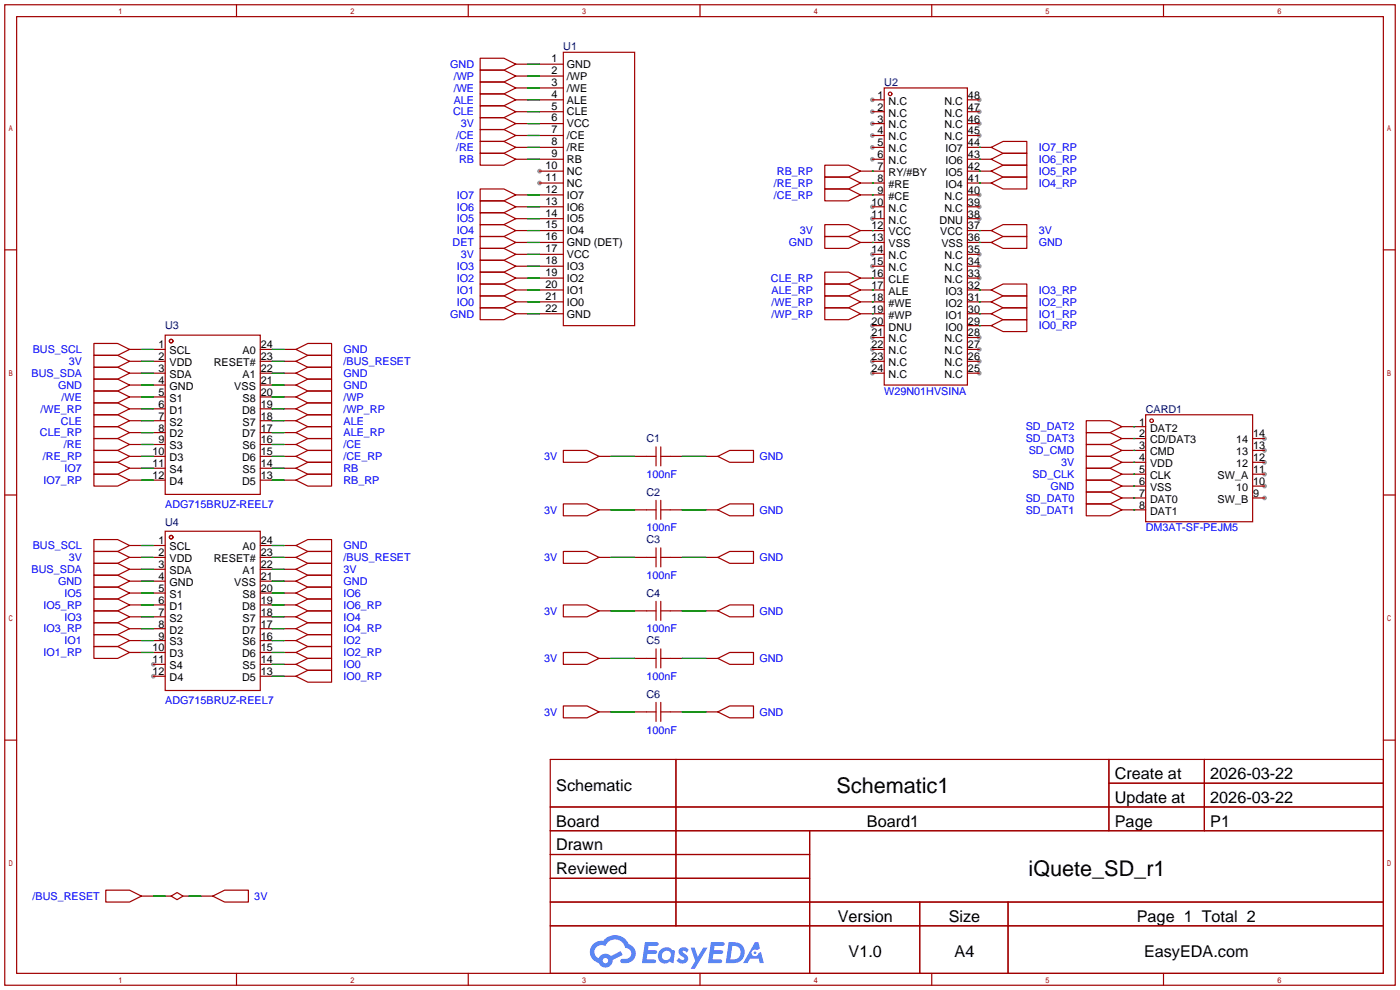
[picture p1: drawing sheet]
<svg xmlns="http://www.w3.org/2000/svg" width="299mm" height="212mm" viewBox="0 0 299 212" stroke-linecap="round" stroke-linejoin="round" font-family="sans-serif">
<g fill="#999">
<circle cx="115.3" cy="39.1" r=".51"/>
<circle cx="115.3" cy="36.6" r=".51"/>
<circle cx="186.4" cy="21.3" r=".51"/>
<circle cx="186.4" cy="23.9" r=".51"/>
<circle cx="186.4" cy="26.4" r=".51"/>
<circle cx="186.4" cy="29" r=".51"/>
<circle cx="186.4" cy="31.5" r=".51"/>
<circle cx="186.4" cy="34" r=".51"/>
<circle cx="186.4" cy="44.2" r=".51"/>
<circle cx="186.4" cy="46.7" r=".51"/>
<circle cx="186.4" cy="54.4" r=".51"/>
<circle cx="186.4" cy="56.9" r=".51"/>
<circle cx="186.4" cy="69.6" r=".51"/>
<circle cx="186.4" cy="72.1" r=".51"/>
<circle cx="186.4" cy="74.7" r=".51"/>
<circle cx="186.4" cy="77.2" r=".51"/>
<circle cx="186.4" cy="79.8" r=".51"/>
<circle cx="209.3" cy="79.8" r=".51"/>
<circle cx="209.3" cy="77.2" r=".51"/>
<circle cx="209.3" cy="74.7" r=".51"/>
<circle cx="209.3" cy="72.1" r=".51"/>
<circle cx="209.3" cy="59.4" r=".51"/>
<circle cx="209.3" cy="56.9" r=".51"/>
<circle cx="209.3" cy="54.4" r=".51"/>
<circle cx="209.3" cy="46.7" r=".51"/>
<circle cx="209.3" cy="44.2" r=".51"/>
<circle cx="209.3" cy="41.7" r=".51"/>
<circle cx="209.3" cy="29" r=".51"/>
<circle cx="209.3" cy="26.4" r=".51"/>
<circle cx="209.3" cy="23.9" r=".51"/>
<circle cx="209.3" cy="21.3" r=".51"/>
<circle cx="32.8" cy="142" r=".51"/>
<circle cx="32.8" cy="144.5" r=".51"/>
<circle cx="270.3" cy="106.4" r=".51"/>
<circle cx="270.3" cy="103.9" r=".51"/>
<circle cx="270.3" cy="101.3" r=".51"/>
<circle cx="270.3" cy="98.8" r=".51"/>
<circle cx="270.3" cy="96.3" r=".51"/>
<circle cx="270.3" cy="93.7" r=".51"/>
</g>
<g fill="none" stroke="#a10000" stroke-width=".25">
<path d="M1 1h297.2v209.6h-297.2zM3.6 3.6h292.1v204.4h-292.1zM50.5 1v2.6M100.1 1v2.6M149.6 1v2.6M199.1 1v2.6M248.7 1v2.6M1 53.4h2.6M295.7 53.4h2.5M1 105.8h2.6M295.7 105.8h2.5M1 158.2h2.6"/>
<path d="M295.7 158.2h2.5M117.6 162.3h178.1v45.7h-178.1zM117.6 172.5h178.1M117.6 177.5h178.1M144.5 162.3v35.6M173 177.5v30.5M237 162.3v15.2M237 167.4h58.7M257.4 162.3v15.2M117.6 182.6h55.4M117.6 192.8h178.1M117.6 187.7h55.4"/>
<path d="M117.6 197.9h178.1M196.6 192.8v15.2M215.4 192.8v15.2M50.5 208v2.6M100.1 208v2.6M149.6 208v2.6M199.1 208v2.6M248.7 208v2.6"/>
</g>
<g fill="#5487ff">
<path d="M145.3 202.7a1.3 1.3 0 0 1 1.9 .3l-.4 .6a.54 .54 0 0 0-.9-.2l.1 .2a1.34 1.34 0 0 1 .9 1.8 1.47 1.47 0 0 1-2.3-.1l.5-.6 .8 .5a.31 .31 0 0 0 .4-.3 .31 .31 0 0 0-.3-.4 1.12 1.12 0 0 1-.7-1.8z"/>
<path d="M147.6 202.5h.9l.6 2 1.2-2h.9l-2.7 4.6h-.9l1-1.7z"/>
<path d="M137.8 201.4h1.7a1.31 1.31 0 0 1 1.2 .2 .4 .4 0 0 1-.3 .5l-1.8 .1-.1 .9h1.6a.4 .4 0 0 1 .4 .4 .4 .4 0 0 1-.5 .4h-1.6l-.2 1.2h1.4a.46 .46 0 0 1 .5 0 .46 .46 0 0 1 .1 .5l-.4 .2h-2.6z"/>
<path d="M151.9 201.4h1.7a1.32 1.32 0 0 1 1.2 .2 .39 .39 0 0 1-.3 .5l-1.8 .1-.1 .9h1.6a.4 .4 0 0 1 .4 .4 .4 .4 0 0 1-.4 .4h-1.7l-.2 1.2h1.4a.46 .46 0 0 1 .5 0 .46 .46 0 0 1 .1 .5l-.4 .2h-2.6z"/>
<path d="M161.3 201.4h.8l.3 1.3-.6 .4a.75 .75 0 0 0-1.1 .3 .75 .75 0 0 0 .5 1 .75 .75 0 0 0 .9-.7l.5-.2 .6 2.3h-.8l-.3-.9h-1.8l-.5 .9h-1z"/>
<path d="M155.7 201.4l-.6 4.4h1.5a2.27 2.27 0 0 0 2.6-2.2 2.27 2.27 0 0 0-2.7-2.2zM156.5 202.1a1.5 1.5 0 0 1 1.8 1.6 1.5 1.5 0 0 1-1.9 1.4h-.3z"/>
<path d="M141.2 203a1.6 1.6 0 0 0-.3 2.3 1.6 1.6 0 0 0 2.3 .2l.7 .3 .3-2.4-.1-.3-.5-.1a1.58 1.58 0 0 0-2.4 0zM141.8 203.5a.98 .98 0 0 1 1.6 .4 .98 .98 0 0 1-1.1 1.3 .94 .94 0 0 1-.9-.7 .94 .94 0 0 1 .4-1z"/>
<path d="M126.8 201.8a2.37 2.37 0 0 0 1.1 4 1.54 1.54 0 0 0 1.8 1 1.54 1.54 0 0 0 1.2-1.6l2.2-1.1-.5-.8-2 1a1.57 1.57 0 0 0-2.7 .5 1.5 1.5 0 0 1-.7-2.1 1.5 1.5 0 0 1 2.2-.5 2.23 2.23 0 0 1 2.3-1.4 2.23 2.23 0 0 1 2 1.8 1.16 1.16 0 0 1 1.2 1.1 1.16 1.16 0 0 1-1.1 1.2h-.7a.47 .47 0 0 0-.5 .4 .47 .47 0 0 0 .4 .5 2.17 2.17 0 0 0 2.5-.9 2.17 2.17 0 0 0-.3-2.7l-.8-.4a3.2 3.2 0 0 0-5.5-.7l-1.1 .1zM128.8 205.3a.6 .6 0 0 1 1.2 0 .6 .6 0 0 1-1.2 0z"/>
<circle cx="161.4" cy="203.6" r=".28"/>
</g>
<g fill="none" stroke="#a10000" stroke-width=".25">
<path d="M102.6 12.4h5.1l2.5 1.3-2.5 1.3h-5.1zM102.6 15h5.1l2.5 1.3-2.5 1.2h-5.1zM102.6 17.5h5.1l2.5 1.3-2.5 1.3h-5.1zM110.2 18.8h2.6M110.2 16.3h2.6M110.2 13.7h2.6M115.3 18.8h5.1M115.3 16.3h5.1M115.3 13.7h5.1M120.4 11.2h15.2v58.4h-15.2zM189 18.8h17.8v63.5h-17.8zM102.6 20.1h5.1l2.5 1.2-2.5 1.3h-5.1z"/>
<path d="M102.6 22.6h5.1l2.5 1.3-2.5 1.2h-5.1zM102.6 25.1h5.1l2.5 1.3-2.5 1.3h-5.1zM102.6 27.7h5.1l2.5 1.3-2.5 1.2h-5.1zM102.6 30.2h5.1l2.5 1.3-2.5 1.3h-5.1zM102.6 32.8h5.1l2.5 1.2-2.5 1.3h-5.1zM110.2 34h2.6M110.2 31.5h2.6M110.2 29h2.6M110.2 26.4h2.6M110.2 23.9h2.6M110.2 21.3h2.6M115.3 39.1h5.1"/>
<path d="M115.3 36.6h5.1M115.3 34h5.1M115.3 31.5h5.1M115.3 29h5.1M115.3 26.4h5.1M115.3 23.9h5.1M115.3 21.3h5.1M176.3 35.3h5.1l2.5 1.3-2.5 1.2h-5.1zM176.3 37.8h5.1l2.5 1.3-2.5 1.3h-5.1zM183.9 39.1h5.1M183.9 36.6h5.1M186.4 34h2.6"/>
<path d="M186.4 31.5h2.6M186.4 29h2.6M186.4 26.4h2.6M186.4 23.9h2.6M186.4 21.3h2.6M206.8 39.1h5M206.8 36.6h5M206.8 34h5M206.8 31.5h5M206.8 29h2.5M206.8 26.4h2.5M206.8 23.9h2.5"/>
<path d="M206.8 21.3h2.5M211.8 31.5l2.6-1.3h5.1v2.6h-5.1zM211.8 34l2.6-1.2h5.1v2.5h-5.1zM211.8 36.6l2.6-1.3h5.1v2.5h-5.1zM211.8 39.1l2.6-1.3h5.1v2.6h-5.1zM102.6 40.4h5.1l2.5 1.3-2.5 1.2h-5.1zM102.6 42.9h5.1l2.5 1.3-2.5 1.3h-5.1zM102.6 45.5h5.1l2.5 1.2-2.5 1.3h-5.1zM102.6 48h5.1l2.5 1.3-2.5 1.2h-5.1zM102.6 50.5h5.1l2.5 1.3-2.5 1.3h-5.1zM102.6 53.1h5.1l2.5 1.3-2.5 1.2h-5.1zM102.6 55.6h5.1l2.5 1.3-2.5 1.3h-5.1z"/>
<path d="M102.6 58.2h5.1l2.5 1.2-2.5 1.3h-5.1zM110.2 59.4h2.6M110.2 56.9h2.6M110.2 54.4h2.6M110.2 51.8h2.6M110.2 49.3h2.6M110.2 46.7h2.6M110.2 44.2h2.6M110.2 41.7h2.6M115.3 59.4h5.1M115.3 56.9h5.1M115.3 54.4h5.1"/>
<path d="M115.3 51.8h5.1M115.3 49.3h5.1M115.3 46.7h5.1M115.3 44.2h5.1M115.3 41.7h5.1M176.3 40.4h5.1l2.5 1.3-2.5 1.2h-5.1zM176.3 48h5.1l2.5 1.3-2.5 1.2h-5.1zM176.3 50.5h5.1l2.5 1.3-2.5 1.3h-5.1zM176.3 58.2h5.1l2.5 1.2-2.5 1.3h-5.1zM183.9 59.4h5.1M183.9 51.8h5.1M183.9 49.3h5.1"/>
<path d="M183.9 41.7h5.1M186.4 56.9h2.6M186.4 54.4h2.6M186.4 46.7h2.6M186.4 44.2h2.6M206.8 59.4h2.5M206.8 56.9h2.5M206.8 54.4h2.5M206.8 51.8h5M206.8 49.3h5M206.8 46.7h2.5M206.8 44.2h2.5"/>
<path d="M206.8 41.7h2.5M211.8 49.3l2.6-1.3h5.1v2.5h-5.1zM211.8 51.8l2.6-1.3h5.1v2.6h-5.1zM20.1 73.4h5l2.6 1.3-2.6 1.2h-5zM20.1 75.9h5l2.6 1.3-2.6 1.3h-5zM20.1 78.5h5l2.6 1.3-2.6 1.2h-5zM27.7 74.7h2.5M27.7 77.2h2.5M27.7 79.8h2.5M32.8 74.7h2.5M32.8 77.2h2.5M32.8 79.8h2.5"/>
<path d="M35.3 71.6h20.3v34.1h-20.3zM55.6 74.7h2.6M55.6 77.2h2.6M55.6 79.8h2.6M60.7 74.7h2.5M60.7 77.2h2.5M60.7 79.8h2.5M63.2 74.7l2.6-1.3h5.1v2.5h-5.1zM63.2 79.8l2.6-1.3h5.1v2.5h-5.1zM63.2 77.2l2.6-1.3h5.1v2.6h-5.1zM102.6 60.7h5.1l2.5 1.3-2.5 1.2h-5.1zM102.6 63.2h5.1l2.5 1.3-2.5 1.3h-5.1z"/>
<path d="M102.6 65.8h5.1l2.5 1.3-2.5 1.2h-5.1zM110.2 67.1h2.6M110.2 64.5h2.6M110.2 62h2.6M115.3 67.1h5.1M115.3 64.5h5.1M115.3 62h5.1M176.3 60.7h5.1l2.5 1.3-2.5 1.2h-5.1zM176.3 63.2h5.1l2.5 1.3-2.5 1.3h-5.1zM176.3 65.8h5.1l2.5 1.3-2.5 1.2h-5.1zM183.9 67.1h5.1M183.9 64.5h5.1"/>
<path d="M183.9 62h5.1M186.4 69.6h2.6M186.4 72.1h2.6M186.4 74.7h2.6M186.4 77.2h2.6M186.4 79.8h2.6M206.8 67.1h5M206.8 64.5h5M206.8 62h5M206.8 69.6h5M206.8 72.1h2.5M206.8 74.7h2.5"/>
<path d="M206.8 77.2h2.5M206.8 79.8h2.5M211.8 62l2.6-1.3h5.1v2.5h-5.1zM211.8 64.5l2.6-1.3h5.1v2.6h-5.1zM211.8 67.1l2.6-1.3h5.1v2.5h-5.1zM211.8 69.6l2.6-1.3h5.1v2.6h-5.1zM20.1 83.6h5l2.6 1.2-2.6 1.3h-5zM20.1 88.6h5l2.6 1.3-2.6 1.3h-5zM20.1 93.7h5l2.6 1.3-2.6 1.3h-5zM20.1 98.8h5l2.6 1.3-2.6 1.2h-5zM20.1 81h5l2.6 1.3-2.6 1.3h-5zM20.1 86.1h5l2.6 1.3-2.6 1.2h-5z"/>
<path d="M20.1 91.2h5l2.6 1.3-2.6 1.2h-5zM20.1 96.3h5l2.6 1.2-2.6 1.3h-5zM27.7 82.3h2.5M27.7 84.8h2.5M27.7 87.4h2.5M27.7 89.9h2.5M27.7 92.5h2.5M27.7 95h2.5M27.7 97.5h2.5M32.8 82.3h2.5M32.8 84.8h2.5M32.8 87.4h2.5"/>
<path d="M32.8 89.9h2.5M32.8 92.5h2.5M32.8 95h2.5M32.8 97.5h2.5M55.6 82.3h2.6M55.6 84.8h2.6M55.6 87.4h2.6M55.6 89.9h2.6M55.6 92.5h2.6M55.6 95h2.6M55.6 97.5h2.6M60.7 82.3h2.5"/>
<path d="M60.7 84.8h2.5M60.7 87.4h2.5M60.7 89.9h2.5M60.7 92.5h2.5M60.7 95h2.5M60.7 97.5h2.5M63.2 84.8l2.6-1.2h5.1v2.5h-5.1zM63.2 89.9l2.6-1.3h5.1v2.6h-5.1zM63.2 95l2.6-1.3h5.1v2.6h-5.1zM63.2 82.3l2.6-1.3h5.1v2.6h-5.1zM63.2 87.4l2.6-1.3h5.1v2.5h-5.1zM63.2 92.5l2.6-1.3h5.1v2.5h-5.1z"/>
<path d="M63.2 97.5l2.6-1.2h5.1v2.5h-5.1zM120.4 96.3h5.1l2.5 1.2-2.5 1.3h-5.1zM128 97.5h2.6M135.6 97.5h4.6M140.2 95.5v4.1M141.2 97.5h4.6M141.2 95.5v4.1M150.9 97.5h2.5M153.4 97.5l2.6-1.2h5v2.5h-5zM232.2 89.9h5l2.6 1.3-2.6 1.3h-5zM232.2 92.5h5l2.6 1.2-2.6 1.3h-5zM232.2 97.5h5l2.6 1.3-2.6 1.3h-5z"/>
<path d="M232.2 95h5l2.6 1.3-2.6 1.2h-5zM239.8 91.2h5.1M239.8 93.7h5.1M239.8 96.3h5.1M239.8 98.8h5.1M244.9 88.6h22.8v22.9h-22.8zM267.7 93.7h2.6M267.7 96.3h2.6M267.7 98.8h2.6M20.1 101.3h5l2.6 1.3-2.6 1.3h-5zM20.1 115.3h5l2.6 1.3-2.6 1.3h-5zM20.1 117.9h5l2.6 1.2-2.6 1.3h-5z"/>
<path d="M27.7 100.1h2.5M27.7 102.6h2.5M27.7 116.6h2.5M27.7 119.1h2.5M32.8 100.1h2.5M32.8 102.6h2.5M32.8 116.6h2.5M32.8 119.1h2.5M35.3 113.5h20.3v34.1h-20.3zM55.6 100.1h2.6M55.6 102.6h2.6M55.6 116.6h2.6"/>
<path d="M55.6 119.1h2.6M60.7 100.1h2.5M60.7 102.6h2.5M60.7 116.6h2.5M60.7 119.1h2.5M63.2 100.1l2.6-1.3h5.1v2.5h-5.1zM63.2 102.6l2.6-1.3h5.1v2.6h-5.1zM63.2 116.6l2.6-1.3h5.1v2.6h-5.1zM63.2 119.1l2.6-1.2h5.1v2.5h-5.1zM120.4 107.7h5.1l2.5 1.3-2.5 1.2h-5.1zM120.4 117.9h5.1l2.5 1.2-2.5 1.3h-5.1zM128 119.1h2.6"/>
<path d="M128 109h2.6M135.6 119.1h4.6M135.6 109h4.6M140.2 106.9v4.1M140.2 117.1v4.1M141.2 119.1h4.6M141.2 106.9v4.1M141.2 117.1v4.1M141.2 109h4.6M150.9 119.1h2.5M150.9 109h2.5M153.4 109l2.6-1.3h5v2.5h-5z"/>
<path d="M153.4 119.1l2.6-1.2h5v2.5h-5zM232.2 105.2h5l2.6 1.2-2.6 1.3h-5zM232.2 107.7h5l2.6 1.3-2.6 1.2h-5zM232.2 102.6h5l2.6 1.3-2.6 1.3h-5zM232.2 100.1h5l2.6 1.2-2.6 1.3h-5zM239.8 109h5.1M239.8 101.3h5.1M239.8 103.9h5.1M239.8 106.4h5.1M267.7 101.3h2.6M267.7 103.9h2.6M267.7 106.4h2.6"/>
<path d="M20.1 125.5h5l2.6 1.2-2.6 1.3h-5zM20.1 130.6h5l2.6 1.2-2.6 1.3h-5zM20.1 135.6h5l2.6 1.3-2.6 1.3h-5zM20.1 120.4h5l2.6 1.3-2.6 1.2h-5zM20.1 122.9h5l2.6 1.3-2.6 1.3h-5zM20.1 128h5l2.6 1.3-2.6 1.3h-5zM20.1 133.1h5l2.6 1.3-2.6 1.2h-5zM20.1 138.2h5l2.6 1.2-2.6 1.3h-5zM27.7 121.7h2.5M27.7 124.2h2.5M27.7 126.7h2.5M27.7 129.3h2.5"/>
<path d="M27.7 131.8h2.5M27.7 134.4h2.5M27.7 136.9h2.5M27.7 139.4h2.5M32.8 121.7h2.5M32.8 124.2h2.5M32.8 126.7h2.5M32.8 129.3h2.5M32.8 131.8h2.5M32.8 134.4h2.5M32.8 136.9h2.5M32.8 139.4h2.5"/>
<path d="M55.6 121.7h2.6M55.6 124.2h2.6M55.6 126.7h2.6M55.6 129.3h2.6M55.6 131.8h2.6M55.6 134.4h2.6M55.6 136.9h2.6M55.6 139.4h2.6M60.7 121.7h2.5M60.7 124.2h2.5M60.7 126.7h2.5M60.7 129.3h2.5"/>
<path d="M60.7 131.8h2.5M60.7 134.4h2.5M60.7 136.9h2.5M60.7 139.4h2.5M63.2 126.7l2.6-1.2h5.1v2.5h-5.1zM63.2 131.8l2.6-1.2h5.1v2.5h-5.1zM63.2 136.9l2.6-1.3h5.1v2.6h-5.1zM63.2 124.2l2.6-1.3h5.1v2.6h-5.1zM63.2 121.7l2.6-1.3h5.1v2.5h-5.1zM63.2 129.3l2.6-1.3h5.1v2.6h-5.1zM63.2 134.4l2.6-1.3h5.1v2.5h-5.1zM63.2 139.4l2.6-1.2h5.1v2.5h-5.1z"/>
<path d="M120.4 129.3h5.1l2.5 1.3-2.5 1.2h-5.1zM120.4 139.4h5.1l2.5 1.3-2.5 1.3h-5.1zM128 130.6h2.6M135.6 130.6h4.6M140.2 128.5v4.1M140.2 138.7v4M141.2 128.5v4.1M141.2 138.7v4M141.2 130.6h4.6M150.9 130.6h2.5M153.4 130.6l2.6-1.3h5v2.5h-5zM32.8 142h2.5"/>
<path d="M32.8 144.5h2.5M55.6 142h2.6M55.6 144.5h2.6M60.7 142h2.5M60.7 144.5h2.5M63.2 142l2.6-1.3h5.1v2.6h-5.1zM63.2 144.5l2.6-1.2h5.1v2.5h-5.1zM120.4 150.9h5.1l2.5 1.2-2.5 1.3h-5.1zM128 140.7h2.6M128 152.1h2.6M135.6 140.7h4.6M135.6 152.1h4.6"/>
<path d="M140.2 150.1v4.1M141.2 150.1v4.1M141.2 140.7h4.6M141.2 152.1h4.6M150.9 140.7h2.5M150.9 152.1h2.5M153.4 140.7l2.6-1.3h5v2.6h-5zM153.4 152.1l2.6-1.2h5v2.5h-5zM22.6 190.2h5.1l2.5 1.3-2.5 1.3h-5.1zM30.2 191.5h2.6M35.3 191.5h1.3M36.6 191.5l1.2-.7 1.3 .7-1.3 .8z"/>
<path d="M39.1 191.5h1.3M42.9 191.5h2.6M45.5 191.5l2.5-1.3h5.1v2.6h-5.1z"/>
<circle cx="190.2" cy="20.1" r=".38"/>
<circle cx="36.6" cy="72.9" r=".38"/>
<circle cx="246.1" cy="89.9" r=".38"/>
<circle cx="36.6" cy="114.8" r=".38"/>
</g>
<g fill="none" stroke="#008700" stroke-width=".25">
<path d="M112.8 13.7h2.5M112.8 16.3h2.5M112.8 18.8h2.5M112.8 21.3h2.5M112.8 23.9h2.5M112.8 26.4h2.5M112.8 29h2.5M112.8 31.5h2.5M112.8 34h2.5M186.4 36.6h.1M186.4 39.1h.1M209.3 31.5h.1"/>
<path d="M209.3 34h.1M209.3 36.6h.1M209.3 39.1h.1M112.8 41.7h2.5M112.8 44.2h2.5M112.8 46.7h2.5M112.8 49.3h2.5M112.8 51.8h2.5M112.8 54.4h2.5M112.8 56.9h2.5M112.8 59.4h2.5M186.4 41.7h.1"/>
<path d="M186.4 49.3h.1M186.4 51.8h.1M186.4 59.4h.1M209.3 49.3h.1M209.3 51.8h.1M30.2 74.7h2.6M30.2 77.2h2.6M30.2 79.8h2.6M58.2 74.7h2.5M58.2 77.2h2.5M58.2 79.8h2.5M112.8 62h2.5"/>
<path d="M112.8 64.5h2.5M112.8 67.1h2.5M186.4 62h.1M186.4 64.5h.1M186.4 67.1h.1M209.3 62h.1M209.3 64.5h.1M209.3 67.1h.1M209.3 69.6h.1M30.2 97.5h2.6M30.2 84.8h2.6M30.2 89.9h2.6"/>
<path d="M30.2 95h2.6M30.2 82.3h2.6M30.2 87.4h2.6M30.2 92.5h2.6M58.2 97.5h2.5M58.2 84.8h2.5M58.2 89.9h2.5M58.2 95h2.5M58.2 82.3h2.5M58.2 87.4h2.5M58.2 92.5h2.5M130.6 97.5h5"/>
<path d="M145.8 97.5h5.1M242.3 91.2h.1M242.3 93.7h.1M242.3 98.8h.1M242.3 96.3h.1M30.2 119.1h2.6M30.2 100.1h2.6M30.2 102.6h2.6M30.2 116.6h2.6M58.2 119.1h2.5M58.2 100.1h2.5M58.2 102.6h2.5"/>
<path d="M58.2 116.6h2.5M130.6 109h5M130.6 119.1h5M145.8 109h5.1M145.8 119.1h5.1M242.3 106.4h.1M242.3 109h.1M242.3 103.9h.1M242.3 101.3h.1M30.2 126.7h2.6M30.2 131.8h2.6M30.2 136.9h2.6"/>
<path d="M30.2 121.7h2.6M30.2 124.2h2.6M30.2 129.3h2.6M30.2 134.4h2.6M30.2 139.4h2.6M58.2 126.7h2.5M58.2 131.8h2.5M58.2 136.9h2.5M58.2 121.7h2.5M58.2 124.2h2.5M58.2 129.3h2.5M58.2 134.4h2.5"/>
<path d="M58.2 139.4h2.5M130.6 130.6h5M145.8 130.6h5.1M58.2 142h2.5M58.2 144.5h2.5M130.6 140.7h5M130.6 152.1h5M145.8 140.7h5.1M145.8 152.1h5.1M32.8 191.5h2.5M40.4 191.5h2.5"/>
</g>
<g font-size="4.6">
<text x="178.8" y="169.4">Schematic1</text>
<text x="219.8" y="187.2">iQuete_SD_r1</text>
</g>
<g font-size="3.5">
<text x="238.3" y="166.5">Create at</text>
<text x="258.7" y="166.5">2026-03-22</text>
<text x="118.9" y="169.1">Schematic</text>
<text x="238.3" y="171.6">Update at</text>
<text x="258.7" y="171.6">2026-03-22</text>
<text x="118.9" y="176.7">Board</text>
<text x="185.3" y="176.7">Board1</text>
<text x="238.3" y="176.7">Page</text>
<text x="258.7" y="176.7">P1</text>
<text x="118.9" y="181.8">Drawn</text>
<text x="118.9" y="186.8">Reviewed</text>
<text x="179.1" y="197">Version</text>
<text x="202.8" y="197">Size</text>
<text x="243" y="197">Page 1 Total 2</text>
<text x="181.4" y="204.6">V1.0</text>
<text x="204" y="204.6">A4</text>
<text x="244.5" y="204.6">EasyEDA.com</text>
</g>
<g font-size="2.3" fill="#000080">
<text x="120.4" y="10.7">U1</text>
<text x="189" y="18.3">U2</text>
<text x="35.3" y="70.4">U3</text>
<text x="244.9" y="88.2">CARD1</text>
<text x="138.2" y="94.5">C1</text>
<text x="138.2" y="106">C2</text>
<text x="35.3" y="112.3">U4</text>
<text x="138.2" y="116.1">C3</text>
<text x="138.2" y="127.6">C4</text>
<text x="138.2" y="137.7">C5</text>
<text x="138.2" y="149.1">C6</text>
</g>
<g font-size="2.3" fill="#00f">
<text x="96.2" y="14.5">GND</text>
<text x="97" y="17.1">/WP</text>
<text x="97" y="22.1">ALE</text>
<text x="97" y="19.6">/WE</text>
<text x="96.9" y="24.7">CLE</text>
<text x="97.5" y="29.8">/CE</text>
<text x="98.5" y="27.2">3V</text>
<text x="97.5" y="32.3">/RE</text>
<text x="98.1" y="34.8">RB</text>
<text x="222" y="32.3">IO7_RP</text>
<text x="222" y="34.8">IO6_RP</text>
<text x="165.4" y="39.9">/RE_RP</text>
<text x="166" y="37.4">RB_RP</text>
<text x="222" y="37.4">IO5_RP</text>
<text x="222" y="39.9">IO4_RP</text>
<text x="97.6" y="42.5">IO7</text>
<text x="97.6" y="45">IO6</text>
<text x="97.6" y="47.5">IO5</text>
<text x="165.4" y="42.5">/CE_RP</text>
<text x="96.7" y="52.6">DET</text>
<text x="97.6" y="50.1">IO4</text>
<text x="168.6" y="52.6">GND</text>
<text x="170.9" y="50.1">3V</text>
<text x="222" y="50.1">3V</text>
<text x="222" y="52.6">GND</text>
<text x="97.6" y="57.7">IO3</text>
<text x="98.5" y="55.2">3V</text>
<text x="97.6" y="60.2">IO2</text>
<text x="97.6" y="62.8">IO1</text>
<text x="97.6" y="65.3">IO0</text>
<text x="164.8" y="60.2">CLE_RP</text>
<text x="164.9" y="62.8">ALE_RP</text>
<text x="164.9" y="65.3">/WE_RP</text>
<text x="222" y="62.8">IO3_RP</text>
<text x="222" y="65.3">IO2_RP</text>
<text x="96.2" y="67.9">GND</text>
<text x="164.9" y="67.9">/WP_RP</text>
<text x="222" y="67.9">IO1_RP</text>
<text x="222" y="70.4">IO0_RP</text>
<text x="7" y="75.5">BUS_SCL</text>
<text x="73.4" y="75.5">GND</text>
<text x="6.7" y="80.6">BUS_SDA</text>
<text x="12.4" y="83.1">GND</text>
<text x="14.7" y="78">3V</text>
<text x="73.4" y="83.1">GND</text>
<text x="73.4" y="80.6">GND</text>
<text x="73.4" y="78">/BUS_RESET</text>
<text x="8.7" y="88.2">/WE_RP</text>
<text x="13.2" y="85.6">/WE</text>
<text x="73.4" y="85.6">/WP</text>
<text x="73.4" y="88.2">/WP_RP</text>
<text x="189" y="84.4">W29N01HVSINA</text>
<text x="8.5" y="93.3">CLE_RP</text>
<text x="13" y="90.7">CLE</text>
<text x="13.7" y="95.8">/RE</text>
<text x="73.4" y="90.7">ALE</text>
<text x="73.4" y="95.8">/CE</text>
<text x="73.4" y="93.3">ALE_RP</text>
<text x="219.2" y="92">SD_DAT2</text>
<text x="219.2" y="94.5">SD_DAT3</text>
<text x="9.2" y="98.3">/RE_RP</text>
<text x="13.8" y="100.9">IO7</text>
<text x="73.4" y="100.9">RB</text>
<text x="73.4" y="98.3">/CE_RP</text>
<text x="116.3" y="98.3">3V</text>
<text x="162.3" y="98.3">GND</text>
<text x="219.9" y="97.1">SD_CMD</text>
<text x="226.8" y="99.6">3V</text>
<text x="9.3" y="103.4">IO7_RP</text>
<text x="73.4" y="103.4">RB_RP</text>
<text x="138.2" y="102.2">100nF</text>
<text x="219.2" y="107.2">SD_DAT0</text>
<text x="220.6" y="102.2">SD_CLK</text>
<text x="224.5" y="104.7">GND</text>
<text x="35.3" y="108.5">ADG715BRUZ-REEL7</text>
<text x="116.3" y="109.8">3V</text>
<text x="138.2" y="113.6">100nF</text>
<text x="162.3" y="109.8">GND</text>
<text x="219.2" y="109.8">SD_DAT1</text>
<text x="244.9" y="113.6">DM3AT-SF-PEJM5</text>
<text x="7" y="117.4">BUS_SCL</text>
<text x="14.7" y="119.9">3V</text>
<text x="73.4" y="117.4">GND</text>
<text x="73.4" y="119.9">/BUS_RESET</text>
<text x="116.3" y="119.9">3V</text>
<text x="162.3" y="119.9">GND</text>
<text x="6.7" y="122.5">BUS_SDA</text>
<text x="12.4" y="125">GND</text>
<text x="73.4" y="125">GND</text>
<text x="73.4" y="122.5">3V</text>
<text x="138.2" y="123.7">100nF</text>
<text x="9.3" y="130.1">IO5_RP</text>
<text x="13.8" y="127.6">IO5</text>
<text x="73.4" y="127.6">IO6</text>
<text x="73.4" y="130.1">IO6_RP</text>
<text x="116.3" y="131.4">3V</text>
<text x="162.3" y="131.4">GND</text>
<text x="9.3" y="135.2">IO3_RP</text>
<text x="13.8" y="132.6">IO3</text>
<text x="13.8" y="137.7">IO1</text>
<text x="73.4" y="132.6">IO4</text>
<text x="73.4" y="137.7">IO2</text>
<text x="73.4" y="135.2">IO4_RP</text>
<text x="138.2" y="135.2">100nF</text>
<text x="9.3" y="140.3">IO1_RP</text>
<text x="73.4" y="142.8">IO0</text>
<text x="73.4" y="140.3">IO2_RP</text>
<text x="116.3" y="141.5">3V</text>
<text x="162.3" y="141.5">GND</text>
<text x="73.4" y="145.3">IO0_RP</text>
<text x="138.2" y="145.3">100nF</text>
<text x="35.3" y="150.4">ADG715BRUZ-REEL7</text>
<text x="116.3" y="153">3V</text>
<text x="162.3" y="153">GND</text>
<text x="138.2" y="156.8">100nF</text>
<text x="7" y="192.3">/BUS_RESET</text>
<text x="54.4" y="192.3">3V</text>
</g>
<g font-size="2.3">
<text x="117.8" y="15.8">2</text>
<text x="117.8" y="13.3">1</text>
<text x="121.2" y="17.1">/WP</text>
<text x="121.2" y="14.5">GND</text>
<text x="117.8" y="23.4">5</text>
<text x="117.8" y="20.9">4</text>
<text x="117.8" y="18.3">3</text>
<text x="121.2" y="22.1">ALE</text>
<text x="121.2" y="19.6">/WE</text>
<text x="187.6" y="21.1">1</text>
<text x="187.6" y="23.6">2</text>
<text x="189.9" y="22.4">N.C</text>
<text x="201.8" y="22.4">N.C</text>
<text x="206.9" y="23.6">47</text>
<text x="206.9" y="21.1">48</text>
<text x="117.8" y="28.5">7</text>
<text x="117.8" y="26">6</text>
<text x="121.2" y="29.8">/CE</text>
<text x="121.2" y="27.2">VCC</text>
<text x="121.2" y="24.7">CLE</text>
<text x="187.6" y="26.2">3</text>
<text x="187.6" y="28.7">4</text>
<text x="189.9" y="24.9">N.C</text>
<text x="189.9" y="27.5">N.C</text>
<text x="189.9" y="30">N.C</text>
<text x="201.8" y="30">N.C</text>
<text x="201.8" y="27.5">N.C</text>
<text x="201.8" y="24.9">N.C</text>
<text x="206.9" y="28.7">45</text>
<text x="206.9" y="26.2">46</text>
<text x="117.8" y="33.6">9</text>
<text x="117.8" y="31">8</text>
<text x="121.2" y="34.8">RB</text>
<text x="121.2" y="32.3">/RE</text>
<text x="187.6" y="31.3">5</text>
<text x="187.6" y="33.8">6</text>
<text x="189.9" y="32.5">N.C</text>
<text x="189.9" y="35.1">N.C</text>
<text x="202.1" y="35.1">IO6</text>
<text x="202.1" y="32.5">IO7</text>
<text x="206.9" y="33.8">43</text>
<text x="206.9" y="31.3">44</text>
<text x="116.6" y="41.2">12</text>
<text x="116.6" y="38.7">11</text>
<text x="116.6" y="36.1">10</text>
<text x="121.2" y="39.9">NC</text>
<text x="121.2" y="37.4">NC</text>
<text x="187.6" y="36.3">7</text>
<text x="187.6" y="38.9">8</text>
<text x="187.6" y="41.4">9</text>
<text x="189.9" y="37.6">RY/#BY</text>
<text x="189.9" y="40.2">#RE</text>
<text x="202.1" y="40.2">IO4</text>
<text x="202.1" y="37.6">IO5</text>
<text x="206.9" y="41.4">40</text>
<text x="206.9" y="38.9">41</text>
<text x="206.9" y="36.3">42</text>
<text x="116.6" y="46.3">14</text>
<text x="116.6" y="43.7">13</text>
<text x="121.2" y="47.5">IO5</text>
<text x="121.2" y="45">IO6</text>
<text x="121.2" y="42.5">IO7</text>
<text x="186.3" y="44">10</text>
<text x="186.3" y="46.5">11</text>
<text x="189.9" y="42.7">#CE</text>
<text x="189.9" y="45.2">N.C</text>
<text x="189.9" y="47.8">N.C</text>
<text x="200.8" y="47.8">DNU</text>
<text x="201.8" y="45.2">N.C</text>
<text x="201.8" y="42.7">N.C</text>
<text x="206.9" y="46.5">38</text>
<text x="206.9" y="44">39</text>
<text x="116.6" y="53.9">17</text>
<text x="116.6" y="51.4">16</text>
<text x="116.6" y="48.8">15</text>
<text x="121.2" y="52.6">GND (DET)</text>
<text x="121.2" y="50.1">IO4</text>
<text x="186.3" y="49">12</text>
<text x="186.3" y="51.6">13</text>
<text x="189.9" y="50.3">VCC</text>
<text x="189.9" y="52.9">VSS</text>
<text x="200.9" y="50.3">VCC</text>
<text x="201.2" y="52.9">VSS</text>
<text x="206.9" y="51.6">36</text>
<text x="206.9" y="49">37</text>
<text x="116.6" y="59">19</text>
<text x="116.6" y="56.4">18</text>
<text x="121.2" y="57.7">IO3</text>
<text x="121.2" y="55.2">VCC</text>
<text x="186.3" y="54.1">14</text>
<text x="186.3" y="56.7">15</text>
<text x="186.3" y="59.2">16</text>
<text x="189.9" y="55.4">N.C</text>
<text x="189.9" y="57.9">N.C</text>
<text x="201.8" y="57.9">N.C</text>
<text x="201.8" y="55.4">N.C</text>
<text x="206.9" y="59.2">33</text>
<text x="206.9" y="56.7">34</text>
<text x="206.9" y="54.1">35</text>
<text x="116.6" y="64.1">21</text>
<text x="116.6" y="61.5">20</text>
<text x="121.2" y="65.3">IO0</text>
<text x="121.2" y="62.8">IO1</text>
<text x="121.2" y="60.2">IO2</text>
<text x="186.3" y="61.7">17</text>
<text x="186.3" y="64.3">18</text>
<text x="189.9" y="60.5">CLE</text>
<text x="189.9" y="63">ALE</text>
<text x="189.9" y="65.6">#WE</text>
<text x="201.8" y="60.5">N.C</text>
<text x="202.1" y="65.6">IO2</text>
<text x="202.1" y="63">IO3</text>
<text x="206.9" y="64.3">31</text>
<text x="206.9" y="61.7">32</text>
<text x="116.6" y="66.6">22</text>
<text x="121.2" y="67.9">GND</text>
<text x="186.3" y="66.8">19</text>
<text x="186.3" y="69.4">20</text>
<text x="186.3" y="71.9">21</text>
<text x="189.9" y="68.1">#WP</text>
<text x="189.9" y="70.6">DNU</text>
<text x="202.1" y="70.6">IO0</text>
<text x="202.1" y="68.1">IO1</text>
<text x="206.9" y="71.9">28</text>
<text x="206.9" y="69.4">29</text>
<text x="206.9" y="66.8">30</text>
<text x="33.9" y="74.4">1</text>
<text x="33.9" y="77">2</text>
<text x="36.2" y="75.7">SCL</text>
<text x="51.9" y="75.7">A0</text>
<text x="55.8" y="77">23</text>
<text x="55.8" y="74.4">24</text>
<text x="186.3" y="74.4">22</text>
<text x="186.3" y="77">23</text>
<text x="189.9" y="73.2">N.C</text>
<text x="189.9" y="75.7">N.C</text>
<text x="201.8" y="75.7">N.C</text>
<text x="201.8" y="73.2">N.C</text>
<text x="206.9" y="77">26</text>
<text x="206.9" y="74.4">27</text>
<text x="33.9" y="79.5">3</text>
<text x="33.9" y="82.1">4</text>
<text x="36.2" y="78.3">VDD</text>
<text x="36.2" y="80.8">SDA</text>
<text x="36.2" y="83.3">GND</text>
<text x="45.7" y="78.3">RESET#</text>
<text x="50.1" y="83.3">VSS</text>
<text x="51.9" y="80.8">A1</text>
<text x="55.8" y="82.1">21</text>
<text x="55.8" y="79.5">22</text>
<text x="186.3" y="79.5">24</text>
<text x="189.9" y="78.3">N.C</text>
<text x="189.9" y="80.8">N.C</text>
<text x="201.8" y="80.8">N.C</text>
<text x="201.8" y="78.3">N.C</text>
<text x="206.9" y="79.5">25</text>
<text x="33.9" y="84.6">5</text>
<text x="33.9" y="87.1">6</text>
<text x="33.9" y="89.7">7</text>
<text x="36.2" y="85.9">S1</text>
<text x="36.2" y="88.4">D1</text>
<text x="51.7" y="88.4">D8</text>
<text x="51.9" y="85.9">S8</text>
<text x="55.8" y="89.7">18</text>
<text x="55.8" y="87.1">19</text>
<text x="55.8" y="84.6">20</text>
<text x="33.9" y="92.2">8</text>
<text x="33.9" y="94.8">9</text>
<text x="36.2" y="91">S2</text>
<text x="36.2" y="93.5">D2</text>
<text x="51.7" y="93.5">D7</text>
<text x="51.9" y="91">S7</text>
<text x="55.8" y="94.8">16</text>
<text x="55.8" y="92.2">17</text>
<text x="243.4" y="91">1</text>
<text x="243.4" y="93.5">2</text>
<text x="245.8" y="92.2">DAT2</text>
<text x="245.8" y="94.8">CD/DAT3</text>
<text x="264.2" y="94.8">14</text>
<text x="267.8" y="93.5">14</text>
<text x="32.6" y="97.3">10</text>
<text x="32.6" y="99.8">11</text>
<text x="36.2" y="96">S3</text>
<text x="36.2" y="98.6">D3</text>
<text x="36.2" y="101.1">S4</text>
<text x="51.7" y="98.6">D6</text>
<text x="51.9" y="101.1">S5</text>
<text x="51.9" y="96">S6</text>
<text x="55.8" y="99.8">14</text>
<text x="55.8" y="97.3">15</text>
<text x="243.4" y="96">3</text>
<text x="243.4" y="98.6">4</text>
<text x="243.4" y="101.1">5</text>
<text x="245.8" y="97.3">CMD</text>
<text x="245.8" y="99.8">VDD</text>
<text x="264.2" y="99.8">12</text>
<text x="264.2" y="97.3">13</text>
<text x="267.8" y="101.1">11</text>
<text x="267.8" y="98.6">12</text>
<text x="267.8" y="96">13</text>
<text x="32.6" y="102.4">12</text>
<text x="36.2" y="103.7">D4</text>
<text x="51.7" y="103.7">D5</text>
<text x="55.8" y="102.4">13</text>
<text x="243.4" y="103.7">6</text>
<text x="243.4" y="106.2">7</text>
<text x="245.8" y="102.4">CLK</text>
<text x="245.8" y="104.9">VSS</text>
<text x="245.8" y="107.5">DAT0</text>
<text x="260.2" y="107.5">SW_B</text>
<text x="260.2" y="102.4">SW_A</text>
<text x="264.2" y="104.9">10</text>
<text x="267.8" y="106.2">9</text>
<text x="267.8" y="103.7">10</text>
<text x="243.4" y="108.7">8</text>
<text x="245.8" y="110">DAT1</text>
<text x="33.9" y="116.4">1</text>
<text x="33.9" y="118.9">2</text>
<text x="36.2" y="117.6">SCL</text>
<text x="51.9" y="117.6">A0</text>
<text x="55.8" y="118.9">23</text>
<text x="55.8" y="116.4">24</text>
<text x="33.9" y="121.4">3</text>
<text x="33.9" y="124">4</text>
<text x="36.2" y="120.2">VDD</text>
<text x="36.2" y="122.7">SDA</text>
<text x="36.2" y="125.2">GND</text>
<text x="45.7" y="120.2">RESET#</text>
<text x="50.1" y="125.2">VSS</text>
<text x="51.9" y="122.7">A1</text>
<text x="55.8" y="124">21</text>
<text x="55.8" y="121.4">22</text>
<text x="33.9" y="126.5">5</text>
<text x="33.9" y="129.1">6</text>
<text x="33.9" y="131.6">7</text>
<text x="36.2" y="127.8">S1</text>
<text x="36.2" y="130.3">D1</text>
<text x="51.7" y="130.3">D8</text>
<text x="51.9" y="127.8">S8</text>
<text x="55.8" y="131.6">18</text>
<text x="55.8" y="129.1">19</text>
<text x="55.8" y="126.5">20</text>
<text x="33.9" y="134.1">8</text>
<text x="33.9" y="136.7">9</text>
<text x="36.2" y="132.9">S2</text>
<text x="36.2" y="135.4">D2</text>
<text x="36.2" y="137.9">S3</text>
<text x="51.7" y="135.4">D7</text>
<text x="51.9" y="137.9">S6</text>
<text x="51.9" y="132.9">S7</text>
<text x="55.8" y="136.7">16</text>
<text x="55.8" y="134.1">17</text>
<text x="32.6" y="139.2">10</text>
<text x="32.6" y="141.8">11</text>
<text x="36.2" y="140.5">D3</text>
<text x="36.2" y="143">S4</text>
<text x="51.7" y="140.5">D6</text>
<text x="51.9" y="143">S5</text>
<text x="55.8" y="141.8">14</text>
<text x="55.8" y="139.2">15</text>
<text x="32.6" y="144.3">12</text>
<text x="36.2" y="145.6">D4</text>
<text x="51.7" y="145.6">D5</text>
<text x="55.8" y="144.3">13</text>
</g>
</svg>
